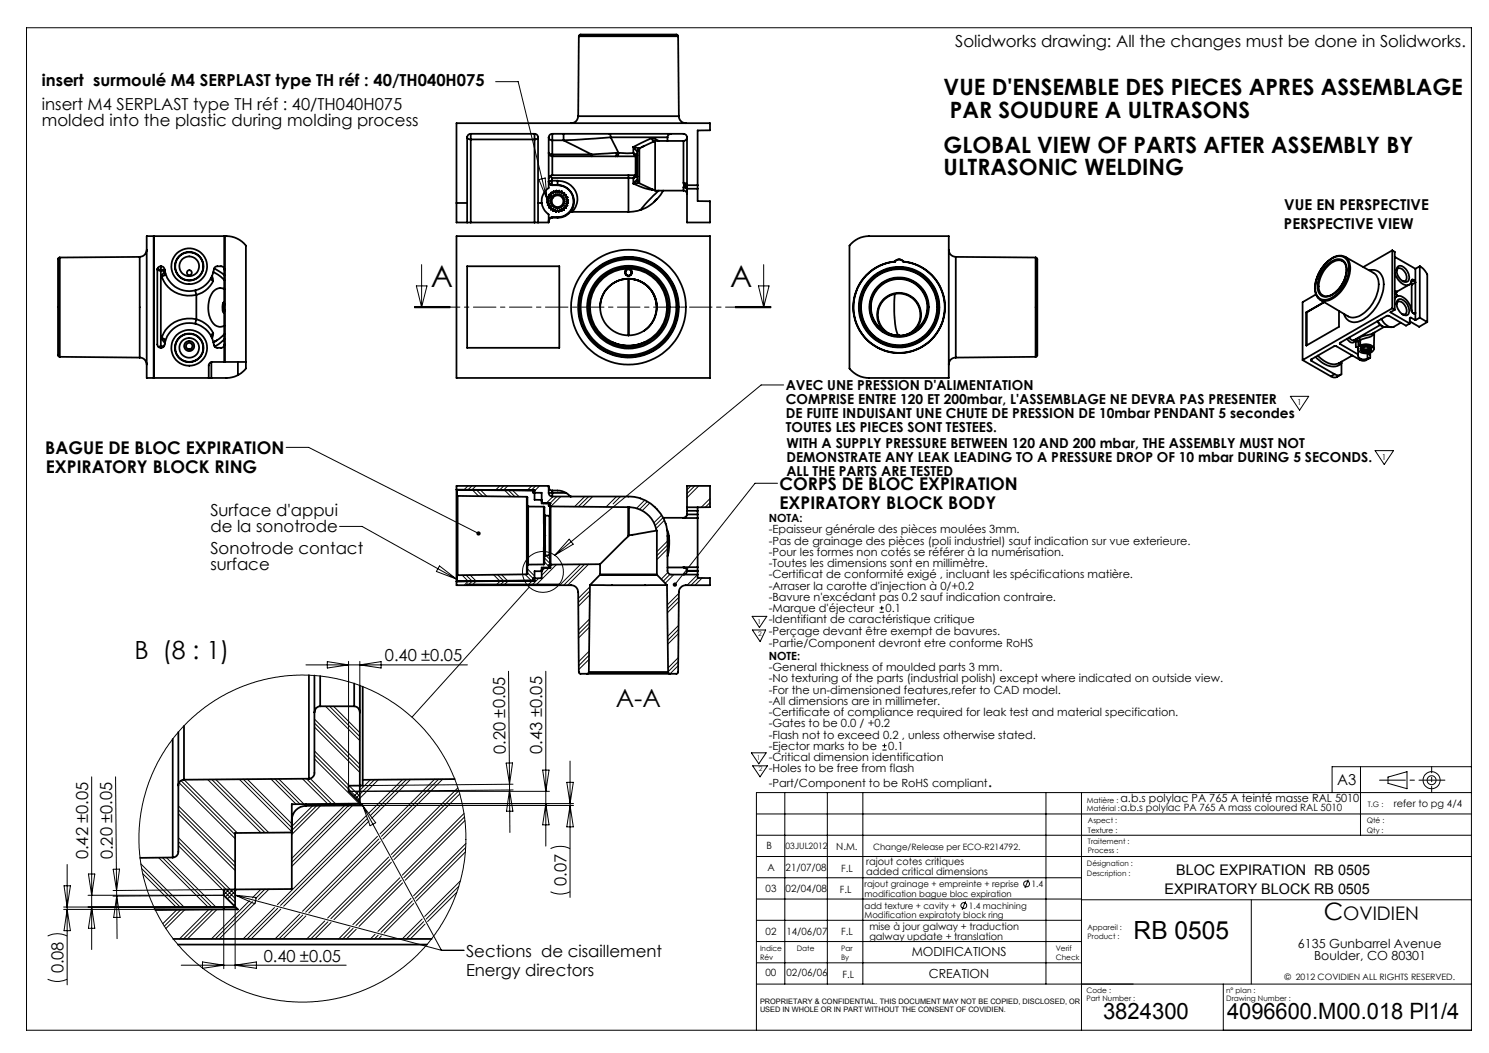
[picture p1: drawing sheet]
<svg xmlns="http://www.w3.org/2000/svg" width="420mm" height="297mm" viewBox="0 0 420 297" stroke-linecap="round" stroke-linejoin="round" font-family="sans-serif">
<g fill="none" stroke="#000" stroke-width=".28">
<path d="M7.5 7.8h407.5v282.8h-407.5zM139.8 23h6.4l8.1 33.3M152 50.7l1.8-.5 .5 6.1zM118.9 74.6v12M215.4 74.6v12M116.9 86.6h10M116.9 86.8h10M116.9 86.4h10M117.4 80.6h3l-1.5 6zM207.4 86.4h10zM207.4 86.6h10M207.4 86.8h10"/>
<path d="M213.9 80.6h3l-1.5 6zM221.1 108.6h-6.4l-58.2 48M364 111.8h5.1l-2.5 3.9zM80.7 126.2h6.4l47.9 24.3M132 137.1l-1.1 1M133.1 137.1l-1.1 1M133.3 138.2l1.7 1.7M134.2 137.1l-1.1 1M134.4 138.2l1.8 1.7M135.6 138.3l1.7 1.7M141 137.1l-1.2 1.1M142.1 137.1l-1.2 1.1"/>
<path d="M142.3 138.3l1.8 1.7M143.2 137.1l-1.1 1.1M143.5 138.3l1.7 1.8M144.6 138.3l1.8 1.8M150 137.1l-1.3 1.2M151.1 137.1l-1.2 1.2M152.2 137.1l-1.8 1.8M194.9 137.1l-1.1 1M196 137.1l-2.2 2.1M197.1 137.1l-3.3 3.3M219.3 136.3h-6.3l-22.6 28.6M387.9 127.1h5.2l-2.6 3.9z"/>
<path d="M95.8 148.5h6.3l26.7 14.8M124 159.6l4.8 3.7-5.7-2.1zM148.8 142.5l.4 .4M153.6 158.5l1.6 1.6M153.6 157.4l1.6 1.6M154 156.7l1.2 1.2M155 142l.2 .1M155.8 159.2l-.7 .8M156 140l-1.9 2M157 159.2l-5.7 5.6M157.1 140l-1.9 2M158.2 140l-2.8 2.8"/>
<path d="M160.5 152.1l1.2 1.4-5.2 3.1zM163.8 159.2l-5.9 5.9M164.9 159.2l-5.9 5.9M164.9 140l-2.8 2.9M166 159.1l-5.9 6M166.1 140l-2.9 2.9M167.2 140l-2.9 2.9M173.9 140l-2.9 3M175 140l-2.1 2.1M181.9 141.1l-2.3 2.3M182.6 141.5l-2.2 2.2M183.3 141.9l-2.1 2.1"/>
<path d="M186.6 145.3l-2.2 2.2M187 146l-2.2 2.2M187.4 146.8l-2.3 2.3M188.3 153.7l-3 3M188.3 152.6l-3 3M188.3 154.8l-3 3.1M200.3 141.7l-1.3 1.3M200.3 140.6l-2.5 2.5M200.3 142.8l-.2 .2M130.4 162.2l1.6 1.7M131.4 162.2l1.7 1.7M132 164l-1 1.1"/>
<path d="M132.6 162.2l1.7 1.7M133.1 164l-.8 .8M134.3 163.9l-.9 .9M139.2 162.1l1.7 1.7M140.3 162.1l1.7 1.7M141.1 163.9l-1 .9M141.4 162.1l1.8 1.7M142.2 163.9l-.9 .9M143.3 163.9l-1 .9M148.1 162l1.7 1.7M148.8 161.6l2 1.9M148.8 160.4l2 2.1"/>
<path d="M149.3 165.6l-33.1 36.7M150.1 163.8l-1 1M150.8 163.1l-.3 .3M152 163.1l-1.8 1.7M153.8 160.2l-1 1M154.9 160.2l-2.1 2.1M166.3 176.9l-3.1 3M166.3 175.8l-3.1 3M166.3 174.6l-3.1 3.1M166.4 167.8l-3.3 3.2M166.4 166.6l-3.3 3.3M166.4 165.5l-3.3 3.3"/>
<path d="M188.4 161.5l-1.9 1.9M189 162l-1.9 1.9M190.1 162.1l-2.5 2.4M191.4 178.7l-3.1 3M191.4 177.5l-3.1 3.1M191.4 176.4l-3.1 3.1M191.5 169.6l-3.3 3.3M191.5 168.5l-3.3 3.2M191.5 167.4l-3.3 3.2M196.8 162.1l-3 3M197 163l-2.1 2.1M198 163l-2 2.1"/>
<path d="M212.2 173.8h4.1l-2.1 3.2zM212.2 177.7h3.8l-1.6 3.3zM248.1 172.7h1.2M248.1 171.5h1.2M248.7 170.9v1.2M86.3 187.5h45.5M91.8 199.2l9.7 9.7M92.3 186.6l6 .9-6 .9zM93 199.2l8.5 8.5M94.1 199.2l7.4 7.5M98.3 186.5v35.1M101.5 186.5v14.4"/>
<path d="M101.5 187.5l6-.9v1.8zM143.4 189.3l.3 31.9M154 189.3v49.4M166.2 186l-2.9 2.8M166.2 184.8l-2.9 2.9M166.2 183.7l-3 2.9M191.3 187.7l-2.3 2.3M191.3 186.6l-2.8 2.9M191.3 185.5l-2.8 2.9M25.9 219.1v48.7M32.6 219.1l.3 32.1M51.9 219.9l15.1 15"/>
<path d="M58.6 219.9l15 15M59.7 219.8l15.1 15.1M60.9 219.8l14.9 15.1M67.5 219.8l14.8 14.8M68.6 219.8l13.7 13.7M69.7 219.8l12.6 12.5M76.4 219.7l7.1 7.1M77.5 219.7l7.1 7.1M78.6 219.7l7.1 7.1M85.3 219.6l7.1 7.1M86.4 219.6l7.1 7.1M87.5 219.6l7.2 7.1"/>
<path d="M88.7 205.1l12.8 12.8M88.7 214.1l12.6 12.6M88.7 203.9l12.8 12.8M88.7 212.9l12.8 12.8M88.7 202.8l12.8 12.8M88.7 211.8l12.8 12.8M104.5 220l-4.7 4.6M105.6 220l-5.3 5.2M106.7 219.9l-5.8 5.9M113.5 219.9l-9.5 9.4M114.7 219.8l-10.3 10.3M115.8 219.8l-11 11"/>
<path d="M122.6 219.8l-15.4 15.4M123.7 219.8l-16.1 16.1M124.8 219.8l-16.8 16.8M142.8 215.2h1.8l-.9 6zM153.1 217.2h1.8l-.9 6zM160.8 214.7v38.4M211.9 212.3h4.2l-2.1 3.1zM212.3 216h4.2l-2.1 3.1zM248.9 211.6h1.2M248.9 210.3h1.2M249.5 209.7v1.3M383.8 216.2v19.4"/>
<path d="M391.5 219.2l5.4-1.5v4.8l-5.4-1.6zM415 216.2h-39.3v7.4M50.3 229.5l16 16M50.3 238.5l16 16M50.3 228.4l16 16M50.3 237.4l16 16M50.3 227.3l16 16M50.3 236.3l16 16M50.5 220.8l15.8 15.7M51 220.2l15.3 15.2M88.2 227.3l-5.9 5.8M89.3 227.3l-7 6.9"/>
<path d="M90.4 227.3l-8.1 8.1M97.2 227.2l-14.9 14.9M98.3 227.2l-16 16M99.4 227.2l-17.1 17.2M101.5 226.7h60.3M102.3 227.2l22.2 40.8M102.3 227.2l3.7 4.9-1.6 .8zM102.3 227.2h59.5M103.3 230.1l-25.1 25.1M103.7 230.8l-24.6 24.6M104.1 231.6l-24.1 24M106.5 235.9l-21.2 21.1"/>
<path d="M106.9 236.6l-20.7 20.7M107.2 237.4l-20.1 20.1M129.2 222.2l-18.9 18.8M129.4 223.1l-18.7 18.6M129.7 223.9l-18.6 18.6M130.9 229.4l-17.4 17.4M131 230.4l-17.1 17.1M131.1 231.5l-16.8 16.8M131.3 239.1l-14.2 14.3M131.4 237.9l-14.7 14.8M143.7 222.8l.1 12M143.7 221.2v1.6"/>
<path d="M143.7 222.8l1 6h-1.8zM144.7 221.2l-42.4 .4M144.7 222.8l-46.4 .4h56.7M154 226.7l.9 6h-1.8zM155.3 239.4a6.3 6.3 0 0 1 5.5 0M159.9 220.7h1.8l-.9 6zM160.8 227.2l.9 6h-1.8zM213.4 229.6h201.6M213.4 235.6h201.6M221.4 223.6v54M233.4 223.6v54M243.4 223.6v54"/>
<path d="M295 223.6v54M305 223.6v67M415 223.6h-201.6v67M18 256.5h49.1M18 255.8h48.3v17.4M18.1 249.8h1.8l-1 6zM18.9 243.8v34M18.9 256.5l1 6h-1.8zM24.8 252.5h38.3M24.9 246.5h1.8l-.8 6zM25.9 255.8l.8 6h-1.8zM31.9 245.2l1.8-.1-.8 6.1z"/>
<path d="M32.9 251.2v1.6M32.9 252.8l.1 12M32.9 252.8l1 6h-1.8zM39.7 243.7l12.3 12.3M40 245l10.9 11M40.3 246.4l9.5 9.6M44.7 241.9l14 14M45.8 241.9l14 14M46.9 241.9l14.1 14M49.8 256.6l-3.9 3.9M51 256.6l-4.6 4.6M52.1 256.6l-5.3 5.3"/>
<path d="M58.9 256.5l-8.3 8.3M60 256.5l-8.2 8.3M61.2 256.5l-8.3 8.3M63.1 252.5v20.7M63.1 252.5l-31.2 .3M63.1 250.9l-31.2 .3M64.6 250.9l-1.5 1.4M65.7 250.9l-2.1 2.1M66.3 252.5l58.2 15.5M66.3 252.5l6 .6-.4 1.8zM66.8 250.9l-2.7 2.6M70.3 254.1l-10.7 10.7"/>
<path d="M71.2 254.3l-10.5 10.5M72.1 254.6l-10.3 10.2M73.6 250.8l-2.4 2.5M74.7 250.8l-2.7 2.7M75.9 250.8l-3 2.9M77.4 256l-8.8 8.8M78.3 256.2l-8.6 8.6M79.2 256.4l-8.4 8.4M84.5 257.8l-6.9 7M85.4 258.1l-6.7 6.7M86.3 258.3l-6.5 6.5M91.6 259.7l-5.1 5.1"/>
<path d="M92.5 260l-4.8 4.8M109.6 241.8l-17.2 17.1M110 242.5l-16.7 16.6M110.4 243.2l-16.2 16.2M112.8 247.6l-13.3 13.2M113.2 248.3l-12.8 12.8M113.6 249l-12.3 12.3M115.9 253.4l-9.3 9.3M116.3 254.1l-8.8 8.9M116.7 254.8l-8.3 8.4M119.1 259.2l-5.4 5.4M119.5 260l-4.9 4.8"/>
<path d="M128.9 251.7l-8.3 8.2M129.4 250l-9.2 9.2M129.9 248.5l-10.1 10M131.3 240.3l-13.9 13.8M155.3 251.5a6.3 6.3 0 0 0 5.5 0M213.4 241.6h201.6M213.4 247.6h91.6M213.4 253.6h91.6M213.4 259.6h91.6M272.3 254.2l-.9 2.4M290.1 248.1l-1 2.4M305 253.8h110"/>
<path d="M353 253.8v23.8M13.4 276.2a6.3 6.3 0 0 0 5.5 0M13.4 264a6 6 0 0 1 5.5 0M51.1 272.2h46.5M57.1 271.3l6 .9-6 .9zM66.3 272.2l6-.9v1.8zM93.4 260.2l-4.6 4.6M98.7 261.6l-3.2 3.2M99.6 261.9l-2.9 2.9M100.5 262.1l-2.7 2.7M105.8 263.5l-1.3 1.3M106.7 263.8l-1.1 1"/>
<path d="M107.6 264l-.8 .8M119.9 260.7l-4.2 4.1M124.5 268h6.4M213.4 265.6h91.6M213.4 271.6h91.6M213.4 277.6h201.6M345.1 277.6v13"/>
<circle cx="153.2" cy="161.3" r="5.8"/>
<circle cx="85.3" cy="236.5" r="46.1"/>
<circle cx="403.8" cy="220.1" r="1.26"/>
<circle cx="403.8" cy="220.1" r="2.4"/>
<circle cx="271.9" cy="255.4" r=".83"/>
<circle cx="289.6" cy="249.3" r=".83"/>
</g>
<path d="M116.9 86.6h100.5" fill="none" stroke="#000" stroke-width=".28" stroke-dasharray="6.3 1.3 1.3 1.3" stroke-dashoffset="3.7"/>
<path d="M389.1 220h18.5" fill="none" stroke="#000" stroke-width=".28" stroke-dasharray="30.5 1.3 1.3 1.3" stroke-dashoffset="23.2"/>
<path d="M403.8 216.2v7.4" fill="none" stroke="#000" stroke-width=".28" stroke-dasharray="30.5 1.3 1.3 1.3" stroke-dashoffset="28.7"/>
<g fill="#000">
<path d="M134.7 150a.59 .59 0 0 0-.1 .9 .59 .59 0 0 0 .9-.2l-.5-.2 .5 .2-.1-.7zM190 164.4l-.2 .4 .2 .6 .4-.5-.4 .5a.6 .6 0 0 0 .8-.1 .6 .6 0 0 0 0-.8 .6 .6 0 0 0-.8-.1z"/>
<circle cx="161" cy="140" r=".25"/>
</g>
<g fill="none" stroke="#000" stroke-width=".5">
<path d="M163.3 10.2l.5-.5h27l.5 .5M163.3 10.2h28M163.3 10.2l-.2 22.6M191.3 10.2l.2 22.6M131.8 38.7l.1 .4 .9 .2M131.8 38.7v18.6M132.8 37.7a1.02 1.02 0 0 0-1 1M132.8 39.3v23.5M132.8 37.7v1.6M132.8 37.7h18M132.8 39.3h18M150.8 37.7a.96 .96 0 0 1 1 1"/>
<path d="M150.8 39.3v23.5M150.8 37.7v1.6M151.8 38.7a.86 .86 0 0 1-1 .6M151.8 38.7v18.6M154.8 38.7v14.3a4.6 4.6 0 0 0-2 4.3M154.8 38.7a.98 .98 0 0 0 1 .9M155.8 37.7h37a.96 .96 0 0 1 1 1M155.8 37.7a1.02 1.02 0 0 0-1 1M155.8 39.6v4M155.8 37.7v1.9M155.8 39.6h3.2M159 37.7v1.9"/>
<path d="M159 39.6l7.9 4M163.1 32.8a1.99 1.99 0 0 1-2 1.9M163.1 32.8h28.4M171.8 37.7l.4 .3 .1 .7M172.3 38.7l-13.3 .9M172.3 38.7l2.1 4.4M172.3 38.7h16M183.9 39l.5 .9M183.9 39l-5.3 2.4M183.9 39l1.9 .8M184.8 39.8v14M184.8 39.8l-3.6 1.6"/>
<path d="M184.8 39.8h8M188.3 38.7v1.1M189.3 37.7a1.02 1.02 0 0 0-1 1M191.5 32.8a1.99 1.99 0 0 0 2 1.9M192.8 39.8v11.8M193.8 38.7v.1a1.03 1.03 0 0 1-1 1M193.8 38.7v13.5M128.8 57.3v5.5h3M128.8 57.3h3M131.8 57.3v5.5M151.8 57.3v5.5M151.8 57.3h1"/>
<path d="M152.8 57.3a5 5 0 0 0 2 3.2v2.3h-3M154.8 51.3a1.02 1.02 0 0 0 1 .9M154.9 54.9h.6v-.6l.6 .2 .1-.6 .5 .4 .2-.5 .4 .4 .5-.4 .2 .5 .5-.3 .1 .6 .6-.2-.1 .6h.6l-.2 .5 .6 .1-.4 .5 .6 .3-.5 .4 .4 .5-.5 .2 .4 .4-.6 .2 .2 .5h-.7l.1 .6-.6-.3-.1 .6-.5-.3-.2 .5-.5-.4-.3 .4-.3-.5-.5 .3-.1-.6-.6 .2 .1-.6h-.7l.2-.5-.5-.1 .3-.5-.5-.3 .5-.4-.5-.4 .5-.2-.3-.6h.6zM155.2 49.7l-.4 .7M155.2 49.7l.5 .5M155.7 51.1l-.8 .1a.45 .45 0 0 0-.1 .5 .45 .45 0 0 0 .4 .3l.6 .2M155.7 50.2v.8M155.7 51l-.9 .1M155.7 51.1l.1 1.1M155.7 51v.1M155.7 51h1.6M155.7 50.2h21.6"/>
<path d="M155.8 43.6l-.7-.2-.3-.3 .4 .7 .6 .3M155.8 44.1v5.3M155.8 49.4l-.6 .3M155.8 43.6v.5M155.8 52.2h1.5M155.8 52.2h.1M155.8 49.4h23.4M155.8 44.1h23.3M155.8 43.6h11.1M157.3 52.2a4.5 4.5 0 0 1 4.5 4.5 4.5 4.5 0 0 1-4.5 4.5M157.3 52.2a4.7 4.7 0 0 1 4.1 2.6 4.7 4.7 0 0 1-.5 5M157.3 51a5.2 5.2 0 0 1 5.1 2.9 5.2 5.2 0 0 1-1 5.9"/>
<path d="M157.3 51v1.2M157.3 52.2h.1M160.9 59.8l-1.8 1.3-1.8 .3M160.9 59.8h.1M161 59.8h.4M161.4 59.8h15.9M166.9 43.6v.5M173.9 43.1l-7 .5M173.9 43.1l-.3 1M173.9 43.1h.5M174.4 43.1l-.2 1M174.4 43.1l4.2 .1"/>
<path d="M177.3 49.4v.8M177.3 50.2h1.3M177.3 50.2v9.6M178.6 43.2l1 .4M178.6 41.4l1.2 1.3M178.6 50.2v1.6M178.6 41.4l1.7 .4M178.6 43.2l.6 .9M178.6 51.8l3.2 1.3 2.1 .4M178.6 41.4v1.8M179.1 44.1l.2 .1M179.2 44.1h-.1"/>
<path d="M179.2 49.4l.4 .5M179.2 49.4h.1M179.2 49.4l-.6 .8M179.3 49.4l.4 .2-.1 .3M179.3 44.2v5.2M179.3 49.4h-.1M179.6 43.6l-.4 .5M179.6 43.6h.1M179.6 49.9l-1 .3M179.7 50.8l.1 .4 .5 .5M179.7 50.8l-1.1 1M179.8 50.8l.5 .9"/>
<path d="M179.8 42.8v8M179.8 43.7l-.5 .5M179.8 50.8h-.1M179.8 42.7v.1M180.2 51.6l-1.6 .2M180.3 51.7l4.5 2.1M180.3 51.6v.1M180.3 41.8v9.9M180.3 41.8h.1M180.3 41.8l-.5 1M180.3 41.8l-.4 .4-.1 .5M180.7 59.2l-3.4 .6"/>
<path d="M181.2 41.4l-.9 .4M181.5 41.3l-.3 .1M184 53.4l-.1 .1M184.1 53.4l-.2 .1M184.7 56.8a9.8 9.8 0 0 1-4 2.4M184.8 53.8h8M185.3 56.1l-.6 .7M185.3 56.2l-.6 .6M185.8 53.8l-2.6 2.5-2.5 2.9M187.1 53.8l-1.8 2.4M192.8 53.8a1.01 1.01 0 0 1 1 .9M192.8 51.6a.83 .83 0 0 1 1 .6"/>
<path d="M192.8 51.6l.3 .6M192.8 52.8a.91 .91 0 0 1 1 .9M192.8 52.8v1M193 52.4l-.2 .4M193 52.4l.8 .8M193.1 52.2l-.1 .2M193.1 52.2h.7M193.8 52.2v1M193.8 53.2v9.6h6.5v-6l-3.5-.1v-3.5M193.8 52.2h3M193.8 53.2h3M196.8 52.2v1"/>
<path d="M196.8 52.2v-15.4h3.5v-2.1h-71.5v22.6M16.9 72.6l-.5 .5v27.2l.5 .3M16.9 72.6v28M39.4 72.5v28.4M39.4 72.5l-22.5 .1M41.4 70.4a2.05 2.05 0 0 1-2 2.1M43.4 66.6v40M44.4 75.8l.4 .5 .6 .1M44.4 75.7l1 .4M45.4 75.1a.97 .97 0 0 1 1 .9 7 7 0 0 0 7.2 6.1 7 7 0 0 0 6.8-6.5l.6-.4 1.3-.1a.96 .96 0 0 1 1 1M45.4 75.1a.96 .96 0 0 0-1 1v21a.96 .96 0 0 0 1 1M45.4 76.1v.3"/>
<path d="M45.4 76.4v21.2M45.4 75.1v1M45.4 76.4h1.1M45.4 76.1h1M45.6 77.9a8 8 0 0 0 9.8 5.3M46.5 76.6l-.9 1.3M46.6 76.9a.83 .83 0 0 1-1 1M59.4 78.6h.1M59.6 78.3a.71 .71 0 0 0 .5 1M59.8 77.8l.3 1.5M60.1 79.3l-.3 .6a7.4 7.4 0 0 1-4.4 3.3M60.2 76.7l1.3 .8 1.8 1.6"/>
<path d="M60.4 75.7l2.9 1.9M63.3 66.6l.1 35.5M128.8 66.6h71.5v40h-71.5zM131.8 75.1h26v23h-26zM131.8 62.8h1M132.8 62.8h18M150.8 62.8h1M155.8 61.2a1.09 1.09 0 0 0-1 1.1M155.8 61.4a1.09 1.09 0 0 0-1 1M155.8 61.2h1.5M155.8 61.2v.2M155.8 61.4h1.5"/>
<path d="M157.3 61.2v.2M176.6 76.2a.93 .93 0 0 0 .2 1.4 .89 .89 0 0 1-.2-1.4zM177.3 78.6v16M177.7 77.6a.91 .91 0 0 0 .2-1.4 .96 .96 0 0 1-.1 1.4M178.4 78.7a8 8 0 0 1 6.6 6.2 8 8 0 0 1-3.4 8.4M240.1 68.7l1.9-1.4 2.3-.7h23.3v40h-22.5a7 7 0 0 1-5.5-2.7v-34.6zM244.4 77.7a12.7 12.7 0 0 1 8-3.9 1.45 1.45 0 0 1 2.4 0 12.9 12.9 0 0 1 11 16.9 12.9 12.9 0 0 1-18.9 6.9 12.9 12.9 0 0 1-2.5-19.9zM252.4 73.8a12.9 12.9 0 0 0-9.8 19.7 12.9 12.9 0 0 0 22 0 12.9 12.9 0 0 0-9.8-19.7M252.4 73.8a1.45 1.45 0 0 1 2.4 0M252.4 73.8h.1M252.8 78.5h1.6zM254.8 73.8h.1"/>
<path d="M267.6 70.4a1.99 1.99 0 0 0 2 2.1M269.6 72.5v28.4M269.6 72.5l22.5 .1M292.1 72.6l.5 .5v27.2l-.5 .3M292.1 72.6v28M374 74.3a4.6 4.6 0 0 1 5.2-1.7 4.5 4.5 0 0 1 1.1 4.9 9.5 9.5 0 0 1-6.3 7.1 2.85 2.85 0 0 1-3.1-3.4 10.8 10.8 0 0 1 3.1-6.9zM374.1 75a3.9 3.9 0 0 1 4.8-1.5 5.1 5.1 0 0 1 0 6.2 6.4 6.4 0 0 1-5.2 4 2.77 2.77 0 0 1-2.1-3.5 9.9 9.9 0 0 1 2.5-5.2zM378.4 72.1a6.3 6.3 0 0 0-5.3 3.1 8.6 8.6 0 0 0-1.8 8.2l.4 .5M378.5 72.1a3.1 3.1 0 0 1 2.4 3.8 10.4 10.4 0 0 1-6.4 8.9 2.71 2.71 0 0 1-2.8-.9M378.7 73.7a3.8 3.8 0 0 1 .8 4.3 7.7 7.7 0 0 1-5 5.5 2.22 2.22 0 0 1-2.5-2.7 8 8 0 0 1 5.2-7.4h.8l.7 .3M379.4 72.4l8 4.5a4.1 4.1 0 0 1 1.4 4.6 10.1 10.1 0 0 1-6.5 8l-.9 .1-.9-.2-8.1-4.8M386.2 76.2a3.2 3.2 0 0 1 4.1 3.3 12.2 12.2 0 0 1-6.8 11.1 3.1 3.1 0 0 1-4.4-2.1"/>
<path d="M392.7 70.6l-8.1 4.7M392.7 70.6v16.4M392.7 70.6l.7 .4v16.4M393.4 77a4.5 4.5 0 0 0 3.6 3.5 2.43 2.43 0 0 0 1.3-1.7l.2 .1M393.4 72.5l5.8 3.3M393.9 76.4a.9 .9 0 0 1 .7-.8 .9 .9 0 0 1 1 .4 2.63 2.63 0 0 1 1 3.1l-.5 .2-.6-.1M394.2 75.3a1.52 1.52 0 0 1 2.3 .5 2.91 2.91 0 0 1 .6 3.5 1.87 1.87 0 0 1-2.6-1.2 2.63 2.63 0 0 1-.3-2.8zM397.9 79.8l.3 .5M398.5 78.9l.4 .2M398.5 78.9l-.4 .2M398.9 79.1l.3 .6-1 .6M398.9 79.1l-.9 .5"/>
<path d="M399.2 75.8v14.5M400.5 75.1a4.7 4.7 0 0 1 2.1 2.3v13.4M400.5 75.1l-1.3 .7M400.5 75.1v14.5M45.4 97.6l-.7 .3M45.4 97.6h.9M45.4 97.6v.5M45.6 95.4l.4 .1a.72 .72 0 0 1 .6 .8M45.6 95.4l1 1.3M55.1 81.9l.3 1.3M55.4 90.1a8 8 0 0 0-9.8 5.3M55.4 90.1l-.3 1.2"/>
<path d="M55.4 90.1a7.4 7.4 0 0 1 4.7 3.9M55.4 83.2v6.9M59.5 94.6v.1M60.1 94h-.1a.68 .68 0 0 0-.3 1M60.1 94l-.3 1.4M60.7 96.2l-.1 .1M61.1 96v.1M63.3 97.1a.96 .96 0 0 1-1 1h-1a.97 .97 0 0 1-1-.9 7 7 0 0 0-7.1-6.1 7 7 0 0 0-6.9 6.5l-.3 .4-.6 .1M63.3 94.2l-1.6 1.4-1.5 1M63.3 81.6a2.83 2.83 0 0 0-3.9 1.9 7.5 7.5 0 0 0 1.3 8.2 2.37 2.37 0 0 0 2.6 .2M63.3 86l-.3-.7a2.99 2.99 0 0 0-.1 2.8h.2l.2-.6M63.3 95.6l-1.6 1.5-1.2 .7"/>
<path d="M169.3 86.6a8 8 0 0 1 8-8 8 8 0 0 1 8 8M249.4 93.7a8.2 8.2 0 0 1-2-12.3 8.2 8.2 0 0 1 12.4 0 8.2 8.2 0 0 1-2 12.3M249.4 93.7l1.2 .5M249.6 93.5l-.2 .2M249.6 93.5l1.1 .7M249.6 93.5a8 8 0 0 1-2.1-12 8 8 0 0 1 12.2 0 8 8 0 0 1-2 12M249.6 93.5a6.2 6.2 0 0 1-.5-9 6.2 6.2 0 0 1 9 0 6.2 6.2 0 0 1-.4 9M250.6 94.2l3 .6M250.7 94.2h-.1M250.7 94.2l1.5 .4 1.4 .2M250.7 94l1.8 .7 1.1 .1M250.7 94v.2"/>
<path d="M250.7 94a6 6 0 0 1-1.7-9 6 6 0 0 1 9.2 0 6 6 0 0 1-1.7 9M250.9 94.2l2.9 .4M251 94.2l2.6 .4M252.4 82.9a28.8 28.8 0 0 0 .9 11.5l.3 .2M253.6 94.8h.1M253.6 94.6h.2M256 94.3l-2.2 .3M256.5 94l-1.8 .7-1 .1M256.5 94v.2M256.5 94.2l-1.5 .4-1.4 .2M256.5 94.2h.1M256.6 94.2l-3 .6"/>
<path d="M257.7 93.5l-1.2 .7M257.7 93.5l.1 .2M257.8 93.7l-1.2 .5M368.5 88.1h.1M368.5 88.1v9.3M371.2 83l-3.8 2.2v16.4M373.5 85.2l-5 2.9M373.6 85.2l-5.1 2.9M377.7 87.7v4.5l-9.2 5.3v-9.4M378 96.7l-.1 .1 .1 .2M378 97l5.1 3M378 96.7v.3"/>
<path d="M379.9 95.5a1.34 1.34 0 0 0 2.1 .8l.1-.2M382.1 95.8v.3M382.1 96.1l.3 .1M382.4 96.2h.1M382.4 96.2h.8M382.4 96.2v1.6M382.4 97.8h.8M382.4 97.8l.7 .3v1.9M382.6 95.6h.1M382.7 95.6v.1M382.7 95.6l-.3 .6M382.7 95.7l.5 .5"/>
<path d="M382.7 95.7l-.3 .5M383.1 100a1.03 1.03 0 0 0 .8 1.2M383.1 98.6a2.43 2.43 0 0 0 2.6 1.1M383.2 96.2v1.6M383.3 95.3l.4 .7M383.3 95.3l-.6 .3M383.7 97.5a2.68 2.68 0 0 1 3.8 .9l-.4 .7-.9 .6 .1 .3M383.7 96v1.5M383.7 97.5l-.5 .3M383.7 96l-.5 .2M384.1 98a1.77 1.77 0 0 1 2.6 .4 1.6 1.6 0 0 1-2.8 0zM384.3 99.1h.1"/>
<path d="M384.4 99.1l1.4 .1M384.5 98.1a1.01 1.01 0 0 1 1-.3 1.01 1.01 0 0 1 .7 .8 1.09 1.09 0 0 1-1.9-.4zM384.5 98.1a.98 .98 0 0 0 1.6 0M384.7 97.8h-.6l.1 .2-.4 .2 .2 .2-.2 .1 .3 .1-.2 .1h.3l-.1 .2h.3l-.1 .2M384.7 97.6v.2M385 97.7l-.3-.1v.2M385 97.6v.1M385.1 97.5h.1M385.1 97.5l-.1 .2M385.1 97.5l.2 .1M385.3 97.6l.3 .1M385.3 97.6h.1"/>
<path d="M385.6 97.6v.1M385.7 99.7v1.5M385.7 99.7l.6 .3M385.8 99.2h.1M385.9 97.6h.1M385.9 97.6l-.3 .1M385.9 97.6v.2M385.9 97.8l.3-.1v.2l.5 .2M385.9 97.7v.1M386.2 99.1h.1M386.2 99.1l-.3-.1-.1 .2M386.4 99.6l-.1 .4"/>
<path d="M386.4 99h.1M386.4 99l-.2-.1v.2M386.5 99.5v1.4l-.8 .3M386.6 98.7l-.2 .1 .1 .1M386.7 98.1h.1M386.7 98.1l-.2 .1 .3 .1-.3 .1 .3 .1M386.7 98.7h-.1M386.8 98.5h.1M386.8 98.5l-.3 .1 .2 .1M387.5 93.9v.1a2.1 2.1 0 0 1-2 1.3l-1.8 .7M387.6 93.8l-.1 4.6M388.5 90.6a2.88 2.88 0 0 0 2.1 1.6"/>
<path d="M388.6 90.6a2.77 2.77 0 0 0 2 1.6M389.3 91.6l-7.4 4.4-.8-.2-.6-.6M389.6 90a3.6 3.6 0 0 0 3.3 2.2l2.2-1.2M390.4 92.2l-3.2 1.9-3.9 1.2M390.6 92.2h.1M390.7 92.2l1.8 .1M392.7 87l-25.3 14.6M392.7 87l.7 .4M393.4 84.3a1.48 1.48 0 0 1 2.5-.4 7.3 7.3 0 0 1 2.5 4.3l.5 .3M393.4 82.9l.5 .1M393.4 87.4l-1.2 .7 5.5 3.2M393.4 82l.1 .1"/>
<path d="M393.5 82.1l.5 .2M393.5 82.1h-.1M393.9 83l.4 .5M393.9 85.8a.91 .91 0 0 1 .7-.8 .91 .91 0 0 1 1 .4 2.67 2.67 0 0 1 1 3.1l-.5 .2-.6-.1M393.9 83.6l-.5 .3M394 82.3l-.1 .7M394.2 84.7a1.99 1.99 0 0 1 2.8 1.3 1.9 1.9 0 0 1-.4 3 3.3 3.3 0 0 1-2.4-4.3zM397.5 80.3l-3.5 2M397.7 91.3l-1.1 .6-4.8-2.8-.5-.1-13.3 7.7M397.7 89.8v1.5M397.7 90.6l2.6 1.6 2.3-1.4M398 89.6l-.3 .2"/>
<path d="M398 89.6l1.2 .7M398.2 80.3v7.5M398.9 88.5l.3-.2-.1 .2zM400.5 89.6l-1.3 .7M400.5 89.6l2.1 1.2M16.9 100.6l22.5 .3M39.4 100.9a1.99 1.99 0 0 1 2 1.9M59.6 102.1v4.5M67.1 105.8l1-.6 1.3-1.3v-34.6a7 7 0 0 0-5.5-2.7h-22.5v40h18.2M67.1 105.8a13.7 13.7 0 0 1-6.7 .8h-.8M67.1 102.1v3.7M69.4 102.1h-9.5a1.02 1.02 0 0 0-1 1v3.5"/>
<path d="M269.6 100.9a1.93 1.93 0 0 0-2 1.9M292.1 100.6l-22.5 .3M367.4 101.6l8 4.5M369.9 101.3l6.7-3.7 6.9 3.9M369.9 101.3l-.2 .2 .2 .3M369.9 101.8l6.5 3.7M369.9 101.3v.5M371.1 100.7a6.7 6.7 0 0 0 6.1 2.6l1.2-.9M371.7 100.3a6 6 0 0 0 5.6 2.3l.5-.2M376.4 105.5l-1 .6M377.8 102.4h.1M378.2 105.7l-1.5 .8-1.3-.4"/>
<path d="M378.4 102.4v3.1a1.63 1.63 0 0 1-2 0M378.5 102l-.1 .4M381.5 100.3l-3.7 2.1M383.9 101.2l-.4 .3M385.7 101.2l-1.1 .2-.7-.2M386.3 101l-1.5 .8-1.3-.3M128.8 138.1v25.9M128.8 138.1v-1h26v1.9M128.8 138.1l21.6 .2M128.9 139.7l.2 .2M128.9 139.7v22.7M128.9 139.7v-1.5l21.9 .2v2.6h2"/>
<path d="M129.1 139.9v22.3M129.1 139.9l19.5 .2M150.4 138.3v.1M150.4 138.3h.5l-.5 .7h2.4v3h2.4v3.2M154.8 139a1.09 1.09 0 0 0 1 1M154.8 137.3a1.02 1.02 0 0 0 1 1.1M154.8 139h1M155.8 139v1M155.8 138.4h2.1l1.8 .6M155.8 138.4v.6M155.8 139h3.9M159.7 139l1.2 1"/>
<path d="M148.6 140.1l.2 .1v2.5M148.6 140.1v21.9M148.8 142.7l.2 .2M148.8 159.5v2.4l-.2 .1M148.8 142.7v16.8M149 159.2l-.2 .3M149 142.9v16.3M149 142.9h4.4M152.8 141.4l.2 .4 .3 .1M153.3 141.9l1.5 .1M153.3 141.9v.1M153.4 142.9l.2 .1v2.2"/>
<path d="M153.4 142.9v4M153.4 146.9v1.2M153.4 155.2v4M153.4 146.9l.2 .1M153.4 159.2h-4.4M153.4 148.1l.2 2.9M153.4 154v1.2M153.4 148.1h.2M153.6 145.2l.2 .2M153.6 151v.1M153.6 151.1h.1M153.6 151.1l-.2 2.9"/>
<path d="M153.6 147v1.1M153.6 145.2v1.8M153.6 151.1l.2 2.8M153.6 155.1v1.8M153.6 155.1l-.2 .1M153.6 156.9v2.2l-.2 .1M153.6 151.1v2.9M153.6 148.1l.2 .1M153.6 154v1.1M153.6 154h-.2M153.6 148.1v2.9M153.8 148.2l-.2 2.9"/>
<path d="M153.8 153.9l-.2 .1M153.8 156.7l-.2 .2M153.8 145.4v2.8M153.8 153.9v2.8M153.8 145.4h1.2M153.8 156.7h1.2M154.8 142h.1M154.8 142h.5l-.5 .4v.3h.5v.1M155 156.7l.2 .2M155 145.4v11.3M155.2 145.2l-.2 .2M155.2 145.2v11.7"/>
<path d="M155.2 156.9v3.2h-2.4v3h-2.4l.5 .7h-.5M155.3 142.8v16.4M155.3 159.2v.3h-.5l.5 .7h-2M155.3 142.8l22 .2M155.8 140h21.5a11.2 11.2 0 0 1 11 11v10a1.09 1.09 0 0 0 1 1.1h7.5M169.3 159.1l-14 .1M169.3 159.1v3M177.3 151.1l-8 8M177.3 143h.1M177.3 143a8 8 0 0 1 7.9 6.6M177.3 143v8M177.3 151v.1"/>
<path d="M185.2 149.6l-7.9 1.4M185.2 149.6l.1 12.5M187 146h5.8M188.1 149.5l.6 1.8M188.3 151.3h.4M188.7 151.3v3.3l-.4 2.3M192.8 160l.6 .2 .4 .8M192.8 160v.1M192.8 160h4M192.8 146.1h4M192.8 146v.1M193.1 146h-.3"/>
<path d="M193.8 145.1l-.1 .3M193.8 143.1v1M193.8 145.1l-.4 .8-.6 .2M193.8 144.1v1M193.8 143.1v-6h6.5v5.9l-3.5 .1M193.8 143.1h3M193.8 144.1h3M193.8 145.1h3M196.8 146.1v13.9M196.8 143.1v1M196.8 145.1v1M196.8 160v1"/>
<path d="M196.8 144.1v1M128.8 164v1.1h32.3a1.99 1.99 0 0 1 2 1.9l.2 22.5 .4 .5h1.9M129.1 162.2l-.2 .2M131.8 165.1v-.3h26v.3M148.6 162l-19.5 .2M150.4 163.7v.1M150.4 163.8l-21.6 .2M152.8 161.1h-2v2.6l-21.9 .2v-1.5M153.3 160.2h-.3l-.2 .5M153.3 160.1v.1M154.8 160.1v.1M166.4 165h21.7"/>
<path d="M166.4 165l-.3 24.5M169.3 162.1h16M169.3 162.1l-2.9 2.9M185.3 162.1l2.8 2.9M188.1 165l.4 24.5M188.3 160.1h4.5M192.8 160.1h.4M193.7 160.7l.1 .3M193.8 161a1.02 1.02 0 0 1-1 1.1M193.8 161h.1M193.8 161h3M196.8 162.1v.9l3.5 .1v2h-6.8a1.99 1.99 0 0 0-2 1.9l-.2 22.6-.4 .4h-2"/>
<path d="M196.8 161v1.1M196.8 161h.1M87.1 190.4v29.2M88.7 190.5v10.4M90.3 199.2a1.69 1.69 0 0 0-1.6 1.7M90.3 190.7v8.5M90.3 199.2h9.6M99.9 199.2a1.68 1.68 0 0 1 1.6 1.7M99.9 192.8v6.4M101.5 193.4v7.5M102.3 193.7v26.3M165.6 190h23.3"/>
<path d="M166.1 189.5l-.2 .4-.3 .1M166.1 189.5h22.4M188.5 189.5l.1 .4 .3 .1M48.7 208.4v33.5M50.3 206.5v15M51.9 219.9a1.63 1.63 0 0 0-1.6 1.6M51.9 204.7v15.2M87.1 219.6l-35.2 .3M88.7 200.9v17.1a1.63 1.63 0 0 1-1.6 1.6M101.5 200.9v25.8l-19.2 .1v24l-19.2 .1v1.6l4 4h-4M102.3 220v1.6h-4v1.6l4 4h-4M128.3 219.7l-26 .3"/>
<path d="M50.3 221.5v18.7a1.63 1.63 0 0 1-1.6 1.7M82.3 234.8l-16 .1v20.9l-22.8 .2M86.3 227.3a4 4 0 0 0-4 4M86.3 226.8v.5M98.3 226.7v.5M98.3 227.2l-12 .1M48.7 241.9l-9.2 .1M63.1 255.9v.6M63.1 256.5l-19.3 .2M48.9 264.8h72.8M50.2 266.4h70.2"/>
<circle cx="157.3" cy="56.7" r="1.99"/>
<circle cx="157.3" cy="56.7" r="1.64"/>
<circle cx="157.3" cy="56.8" r="2.79"/>
<circle cx="53.4" cy="75.1" r="4"/>
<circle cx="53.4" cy="75.1" r="2.78"/>
<circle cx="53.4" cy="75.1" r="5"/>
<circle cx="53.4" cy="76.9" r=".7"/>
<circle cx="177.3" cy="76.8" r=".88"/>
<circle cx="177.3" cy="76.8" r=".99"/>
<circle cx="53.4" cy="98.1" r="4"/>
<circle cx="53.4" cy="98.1" r="2.78"/>
<circle cx="53.4" cy="98.1" r="5"/>
<circle cx="53.4" cy="97.6" r="1.43"/>
<circle cx="53.4" cy="97.6" r=".91"/>
<circle cx="177.3" cy="86.6" r="11.2"/>
<circle cx="177.3" cy="86.6" r="13.5"/>
<circle cx="177.3" cy="86.6" r="16.2"/>
<circle cx="177.3" cy="86.6" r="14.2"/>
<circle cx="177.3" cy="86.6" r="14"/>
<circle cx="177.3" cy="86.6" r="11.7"/>
<circle cx="177.3" cy="86.6" r="10.9"/>
<circle cx="177.3" cy="86.6" r="8"/>
<circle cx="253.6" cy="86.6" r="11.4"/>
<circle cx="253.6" cy="86.6" r="10.7"/>
<circle cx="253.6" cy="86.6" r="11.2"/>
<circle cx="253.6" cy="86.6" r="8.2"/>
<circle cx="253.6" cy="86.6" r="8.4"/>
<circle cx="253.6" cy="86.6" r="10.9"/>
</g>
<g font-size="8.5">
<text x="121.5" y="80.8">A</text>
<text x="206" y="81">A</text>
</g>
<g font-size="7.1">
<text x="37.9" y="186">B (8 : 1)</text>
<text x="173.7" y="199.5">A-A</text>
<text x="319.8" y="264.7">RB 0505</text>
</g>
<text font-size="6.8" x="373.4" y="259.5">C</text>
<g font-size="6.3">
<text x="266.2" y="26.9">VUE D'ENSEMBLE DES PIECES APRES ASSEMBLAGE</text>
<text x="267.9" y="33.3">PAR SOUDURE A ULTRASONS</text>
<text x="266.2" y="43.1">GLOBAL VIEW OF PARTS AFTER ASSEMBLY BY</text>
<text x="266.2" y="49.5">ULTRASONIC WELDING</text>
<text x="311.1" y="287.5">3824300</text>
<text x="346.1" y="287.5">4096600.M00.018 Pl1/4</text>
</g>
<text font-size="5.3" x="378.9" y="259.5">OVIDIEN</text>
<g font-size="4.9">
<text x="12.8" y="128">BAGUE DE BLOC EXPIRATION</text>
<text x="12.9" y="133.5">EXPIRATORY BLOCK RING</text>
<text x="219.9" y="143.5">EXPIRATORY BLOCK BODY</text>
<text x="219.9" y="138.3">CORPS DE BLOC EXPIRATION</text>
</g>
<g font-size="4.7">
<text x="269.4" y="13.3">Solidworks drawing: All the changes must be done in Solidworks.</text>
<text x="11.8" y="24.2">insert surmoulé M4 SERPLAST type TH réf : 40/TH040H075</text>
<text x="11.8" y="31">insert M4 SERPLAST type TH réf : 40/TH040H075</text>
<text x="11.8" y="35.5">molded into the plastic during molding process</text>
<text x="59.3" y="145.6">Surface d'appui</text>
<text x="59.3" y="150.1">de la sonotrode</text>
<text x="59.3" y="156.3">Sonotrode contact</text>
<text x="59.3" y="160.9">surface</text>
<text x="108.6" y="186.5">0.40 ±0.05</text>
<text x="142.6" y="212.6" transform="rotate(-90 142.6 212.6)">0.20 ±0.05</text>
<text x="153" y="212.6" transform="rotate(-90 153 212.6)">0.43 ±0.05</text>
<text x="278.6" y="222.1">.</text>
<text x="24.9" y="242.4" transform="rotate(-90 24.9 242.4)">0.42 ±0.05</text>
<text x="31.8" y="242.4" transform="rotate(-90 31.8 242.4)">0.20 ±0.05</text>
<text x="159.8" y="249.9" transform="rotate(-90 159.8 249.9)">0.07</text>
<text x="131.5" y="269.9">Sections de cisaillement</text>
<text x="18" y="274.6" transform="rotate(-90 18 274.6)">0.08</text>
<text x="74.4" y="271.2">0.40 ±0.05</text>
<text x="131.4" y="275.4">Energy directors</text>
</g>
<g font-size="4.2">
<text x="362.2" y="59.2">VUE EN PERSPECTIVE</text>
<text x="362.2" y="64.5">PERSPECTIVE VIEW</text>
<text x="377.1" y="221.5">A3</text>
</g>
<g font-size="4.1">
<text x="331.8" y="246.9">BLOC EXPIRATION RB 0505</text>
<text x="328.5" y="252.1">EXPIRATORY BLOCK RB 0505</text>
</g>
<g font-size="3.9">
<text x="221.6" y="110.1">AVEC UNE PRESSION D'ALIMENTATION</text>
<text x="221.6" y="114">COMPRISE ENTRE 120 ET 200mbar, L'ASSEMBLAGE NE DEVRA PAS PRESENTER</text>
<text x="221.6" y="117.9">DE FUITE INDUISANT UNE CHUTE DE PRESSION DE 10mbar PENDANT 5 secondes</text>
<text x="221.6" y="121.8">TOUTES LES PIECES SONT TESTEES.</text>
<text x="221.8" y="126.4">WITH A SUPPLY PRESSURE BETWEEN 120 AND 200 mbar, THE ASSEMBLY MUST NOT</text>
<text x="221.8" y="130.3">DEMONSTRATE ANY LEAK LEADING TO A PRESSURE DROP OF 10 mbar DURING 5 SECONDS.</text>
<text x="221.8" y="134.1">ALL THE PARTS ARE TESTED</text>
</g>
<g font-size="3.5">
<text x="257.2" y="269.7">MODIFICATIONS</text>
<text x="366.1" y="267.3">6135 Gunbarrel Avenue</text>
<text x="262" y="275.9">CREATION</text>
<text x="370.7" y="270.8">Boulder, CO 80301</text>
</g>
<g font-size="3.2">
<text x="216.8" y="147.3">NOTA:</text>
<text x="216.8" y="150.4">-Epaisseur générale des pièces moulées 3mm.</text>
<text x="216.8" y="153.6">-Pas de grainage des pièces (poli industriel) sauf indication sur vue exterieure.</text>
<text x="216.8" y="156.8">-Pour les formes non cotés se référer à la numérisation.</text>
<text x="216.8" y="160">-Toutes les dimensions sont en millimètre.</text>
<text x="216.8" y="163.1">-Certificat de conformité exigé , incluant les spécifications matière.</text>
<text x="216.8" y="166.3">-Arraser la carotte d'injection à 0/+0.2</text>
<text x="216.8" y="169.5">-Bavure n'excédant pas 0.2 sauf indication contraire.</text>
<text x="216.8" y="172.7">-Marque d'éjecteur</text>
<text x="249.8" y="172.7">0.1</text>
<text x="216.8" y="175.8">-Identifiant de caractéristique critique</text>
<text x="216.8" y="179">-Perçage devant être exempt de bavures.</text>
<text x="216.8" y="182.4">-Partie/Component devront etre conforme RoHS</text>
<text x="216.8" y="186.1">NOTE:</text>
<text x="216.8" y="189.3">-General thickness of moulded parts 3 mm.</text>
<text x="216.8" y="192.5">-No texturing of the parts (industrial polish) except where indicated on outside view.</text>
<text x="216.8" y="195.6">-For the un-dimensioned features,refer to CAD model.</text>
<text x="216.8" y="198.8">-All dimensions are in millimeter.</text>
<text x="216.8" y="202">-Certificate of compliance required for leak test and material specification.</text>
<text x="216.8" y="205.2">-Gates to be 0.0 / +0.2</text>
<text x="216.8" y="208.3">-Flash not to exceed 0.2 , unless otherwise stated.</text>
<text x="216.8" y="211.5">-Ejector marks to be</text>
<text x="216.8" y="214.7">-Critical dimension identification</text>
<text x="250.5" y="211.5">0.1</text>
<text x="216.8" y="217.9">-Holes to be free from flash</text>
<text x="216.8" y="222.1">-Part/Component to be RoHS compliant</text>
<text x="316.1" y="226.3">a.b.s polylac PA 765 A teinté masse RAL 5010</text>
</g>
<g font-size="2.8">
<text x="393.2" y="227.5">refer to pg 4/4</text>
<text x="316.1" y="228.8">a.b.s polylac PA 765 A mass coloured RAL 5010</text>
<text x="216.2" y="239.4">B</text>
<text x="235.9" y="239.8">N.M.</text>
<text x="216.4" y="245.7">A</text>
<text x="221.6" y="245.7">21/07/08</text>
<text x="237.2" y="245.9">F.L</text>
<text x="244.3" y="244">rajout cotes critiques</text>
<text x="215.9" y="251.7">03</text>
<text x="221.6" y="251.7">02/04/08</text>
<text x="236.9" y="252">F.L</text>
<text x="244.3" y="246.8">added critical dimensions</text>
<text x="215.9" y="263.6">02</text>
<text x="221.8" y="263.6">14/06/07</text>
<text x="237.2" y="263.6">F.L</text>
<text x="245.2" y="262.3">mise à jour galway + traduction</text>
<text x="245.2" y="265.2">galway update + translation</text>
<text x="215.9" y="275.4">00</text>
<text x="221.8" y="275.4">02/06/06</text>
<text x="237.7" y="275.8">F.L</text>
</g>
<g font-size="2.5">
<text x="221.6" y="239.6">03JUL2012</text>
<text x="246.3" y="239.8">Change/Release per ECO-R214792.</text>
<text x="243.8" y="250.2">rajout grainage + empreinte + reprise</text>
<text x="290.9" y="250.2">1.4</text>
<text x="243.8" y="253">modification bague bloc expiration</text>
<text x="243.8" y="256.3">add texture + cavity +</text>
<text x="273.2" y="256.3">1.4 machining</text>
<text x="243.8" y="258.9">Modification expiratoty block ring</text>
<text x="362.3" y="276.3">© 2012 COVIDIEN ALL RIGHTS RESERVED.</text>
</g>
<g font-size="2.3">
<text x="365.9" y="114.3">1</text>
<text x="389.8" y="129.6">1</text>
</g>
<g font-size="2.1">
<text x="306.6" y="226.4">Matière :</text>
<text x="385.8" y="227.5">T.G :</text>
<text x="306.6" y="228.8">Matérial :</text>
<text x="306.9" y="232.2">Aspect :</text>
<text x="385.5" y="232">Qté :</text>
<text x="306.9" y="237.9">Traitement :</text>
<text x="306.9" y="234.8">Texture :</text>
<text x="385.5" y="235">Qty :</text>
<text x="306.6" y="244.4">Désignation :</text>
<text x="306.9" y="240.7">Process :</text>
<text x="306.6" y="247">Description :</text>
<text x="306.8" y="262.2">Appareil :</text>
<text x="214.4" y="268.3">Indice</text>
<text x="224.7" y="268.3">Date</text>
<text x="237.2" y="268.3">Par</text>
<text x="297.8" y="268.3">Verif</text>
<text x="306.8" y="264.8">Product :</text>
<text x="214.4" y="270.9">Rév</text>
<text x="237.2" y="270.9">By</text>
<text x="297.8" y="270.9">Check</text>
<text x="306.4" y="280">Code :</text>
<text x="345.9" y="280">n° plan :</text>
<text x="214.4" y="283.2">PROPRIETARY &amp; CONFIDENTIAL. THIS DOCUMENT MAY NOT BE COPIED, DISCLOSED, OR</text>
<text x="214.4" y="285.3">USED IN WHOLE OR IN PART WITHOUT THE CONSENT OF COVIDIEN.</text>
<text x="306.4" y="282.3">Part Number :</text>
<text x="345.9" y="282.3">Drawing Number :</text>
</g>
<g font-size="1.9">
<text x="213.7" y="175.9">1</text>
<text x="213.8" y="179.3">2</text>
<text x="213.5" y="214.3">1</text>
<text x="214.1" y="217.6">2</text>
</g>
</svg>
